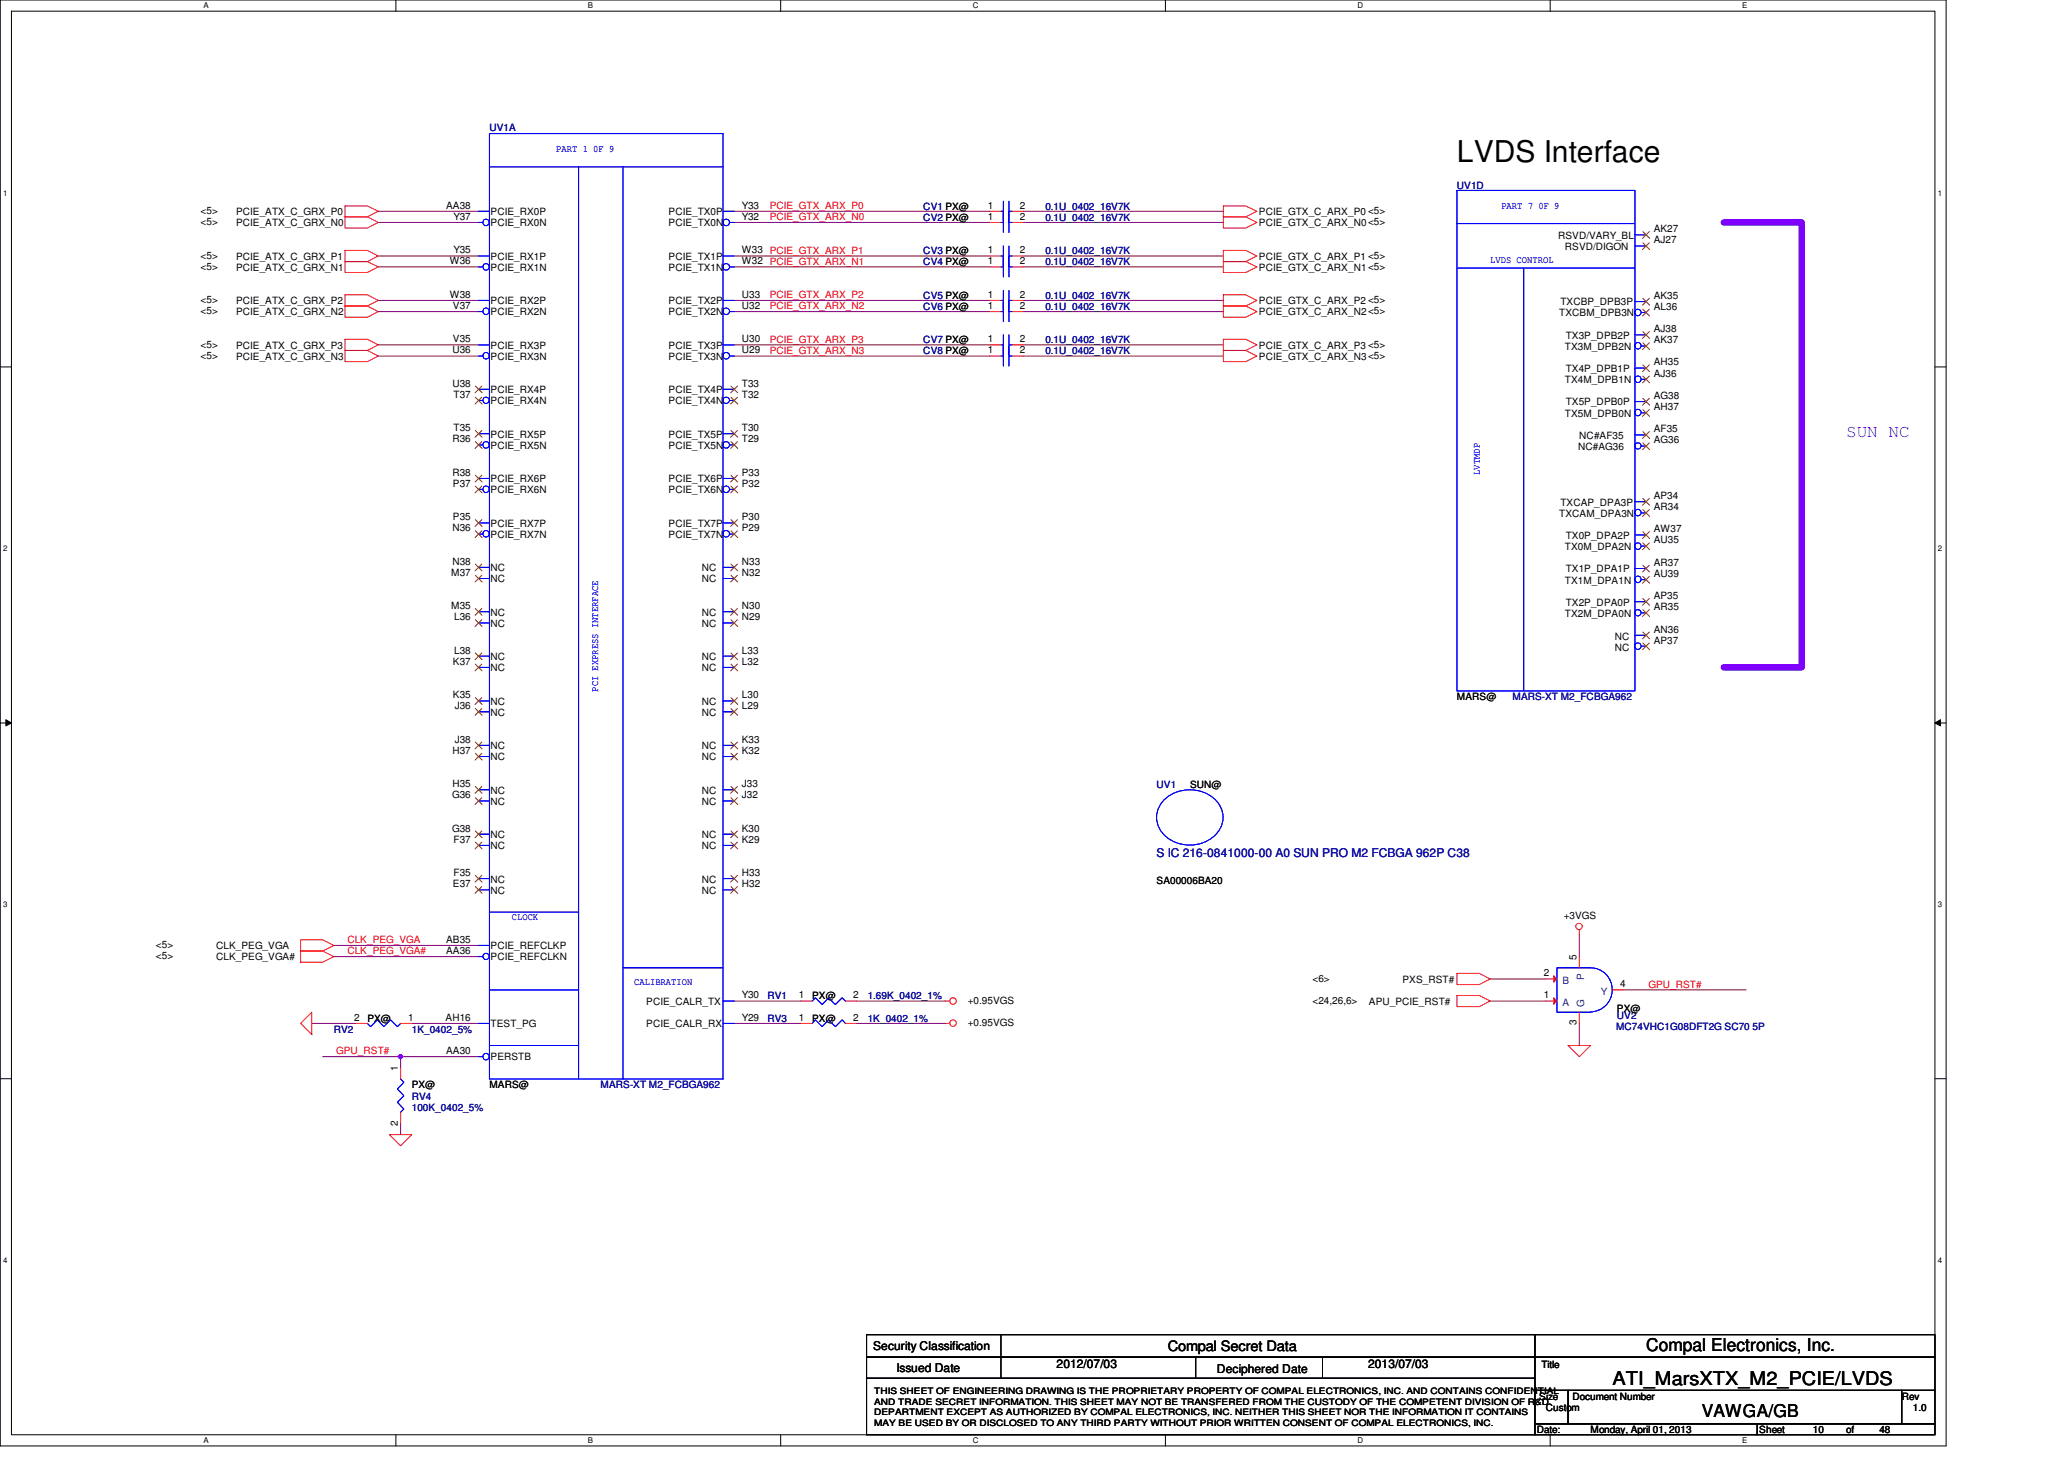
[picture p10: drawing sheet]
<svg xmlns="http://www.w3.org/2000/svg" width="297mm" height="210mm" viewBox="0 0 297 210" stroke-linecap="round" stroke-linejoin="round" font-family="sans-serif">
<path d="M0 0h280.1v208h-280.1zM1.6 1.6h276.9v204.8h-276.9z" fill="none" stroke="#000" stroke-width=".14"/>
<g fill="#fff">
<path d="M29.3 .2h.7v1.2h-.7z"/>
<path d="M29.3 206.6h.7v1.2h-.7z"/>
</g>
<path d="M57 0v1.6M57 206.4v1.6" fill="none" stroke="#000" stroke-width=".14"/>
<g fill="#fff">
<path d="M84.6 .2h.7v1.2h-.7z"/>
<path d="M84.6 206.6h.7v1.2h-.7z"/>
</g>
<path d="M112.3 0v1.6M112.3 206.4v1.6" fill="none" stroke="#000" stroke-width=".14"/>
<g fill="#fff">
<path d="M140 .2h.8v1.2h-.8z"/>
<path d="M140 206.6h.8v1.2h-.8z"/>
</g>
<path d="M167.7 0v1.6M167.7 206.4v1.6" fill="none" stroke="#000" stroke-width=".14"/>
<g fill="#fff">
<path d="M195.4 .2h.7v1.2h-.7z"/>
<path d="M195.4 206.6h.7v1.2h-.7z"/>
</g>
<path d="M223.1 0v1.6M223.1 206.4v1.6" fill="none" stroke="#000" stroke-width=".14"/>
<g fill="#fff">
<path d="M250.7 .2h.8v1.2h-.8z"/>
<path d="M250.7 206.6h.8v1.2h-.8z"/>
<path d="M.5 27.2h.6v1.2h-.6z"/>
<path d="M278.9 27.2h.6v1.2h-.6z"/>
<path d="M.5 78.4h.6v1.1h-.6z"/>
<path d="M278.9 78.4h.6v1.1h-.6z"/>
</g>
<path d="M0 52.8h1.6M278.5 52.8h1.6" fill="none" stroke="#000" stroke-width=".14"/>
<g fill="#fff">
<path d="M.5 129.6h.6v1.2h-.6z"/>
<path d="M278.9 129.6h.6v1.2h-.6z"/>
</g>
<path d="M0 104h1.6M.8 103.5l.8 .5-.8 .4zM278.5 104h1.6M278.5 104l.8-.5v.9z" fill="none" stroke="#000" stroke-width=".14"/>
<path d="M.8 103.5l.8 .5-.8 .4zM278.5 104l.8-.5v.9z" fill="#000"/>
<g fill="#fff">
<path d="M.5 180.8h.6v1.1h-.6z"/>
<path d="M278.9 180.8h.6v1.1h-.6z"/>
</g>
<path d="M0 155.2h1.6M278.5 155.2h1.6" fill="none" stroke="#000" stroke-width=".14"/>
<path d="M248.1 32h11.2v64h-11.2" fill="none" stroke="#8000ff" stroke-width=".93"/>
<path d="M105.7 36.8h36.7M105.7 38.4h36.7M105.7 30.4h36.7M105.7 32h36.7M105.7 49.6h36.7M105.7 51.2h36.7M105.7 43.2h36.7M105.7 44.8h36.7M48 136h20.9M48 137.6h20.9M57.7 152h11.2" fill="none" stroke="#800040" stroke-width=".14"/>
<circle cx="57.6" cy="152" r=".31" fill="#f0f"/>
<circle cx="57.6" cy="152" r=".31" fill="none" stroke="#f0f" stroke-width=".14"/>
<g fill="none" stroke="#800040" stroke-width=".14">
<path d="M54.4 36.8h14.5M54.4 38.4h14.5M54.4 32h14.5M54.4 30.4h14.5M147.3 38.4h28.8M147.3 36.8h28.8M147.3 32h28.8M147.3 30.4h28.8M54.4 51.2h14.5M54.4 49.6h14.5M54.4 44.8h14.5M54.4 43.2h14.5"/>
<path d="M147.3 51.2h28.8M147.3 49.6h28.8M147.3 44.8h28.8M147.3 43.2h28.8M227.3 134.4v3.2M44.9 147.2h6.4M46.4 152h11.3v1.6M59.3 147.2h9.6M105.7 144h9.6M105.7 147.2h9.6M123.3 144h12.8M123.3 147.2h12.8"/>
<path d="M214.5 144h8M214.5 140.8h8M227.3 147.2v3.2M233.7 142.4h17.6M57.7 161.6v1.6"/>
</g>
<g fill="none" stroke="#f00" stroke-width=".14">
<path d="M49.7 29.6h3.2l1.5 .8-1.5 .8h-3.2zM49.7 31.2h3.2l1.5 .8-1.5 .8h-3.2zM49.7 37.6h3.2l1.5 .8-1.5 .8h-3.2zM49.7 36h3.2l1.5 .8-1.5 .8h-3.2zM68.9 38.4h.1M68.9 36.8h.1M68.9 32h.1M68.9 30.4h.1M105.7 38.4h.1M105.7 36.8h.1M105.7 32h.1M105.7 30.4h.1"/>
<path d="M142.4 38.4h1.7M142.4 36.8h1.7M142.4 30.4h1.7M145.7 38.4h1.6M145.7 36.8h1.6M145.7 30.4h1.6M176.1 31.2h3.2l1.6 .8-1.6 .8h-3.2zM176.1 29.6h3.2l1.6 .8-1.6 .8h-3.2zM176.1 36h3.2l1.6 .8-1.6 .8h-3.2zM176.1 37.6h3.2l1.6 .8-1.6 .8h-3.2zM236.9 35.4h.1M236.9 33.8h.1"/>
<path d="M49.7 42.4h3.2l1.5 .8-1.5 .8h-3.2zM49.7 44h3.2l1.5 .8-1.5 .8h-3.2zM49.7 50.4h3.2l1.5 .8-1.5 .8h-3.2zM49.7 48.8h3.2l1.5 .8-1.5 .8h-3.2zM68.9 57.6h.1M68.9 56h.1M68.9 51.2h.1M68.9 49.6h.1M68.9 44.8h.1M68.9 43.2h.1M105.7 57.6h.1M105.7 56h.1"/>
<path d="M105.7 51.2h.1M105.7 49.6h.1M105.7 44.8h.1M105.7 43.2h.1M142.4 44.8h1.7M142.4 43.2h1.7M142.4 51.2h1.7M142.4 49.6h1.7M145.7 44.8h1.6M145.7 43.2h1.6M145.7 51.2h1.6M145.7 49.6h1.6"/>
<path d="M176.1 44h3.2l1.6 .8-1.6 .8h-3.2zM176.1 42.4h3.2l1.6 .8-1.6 .8h-3.2zM176.1 48.8h3.2l1.6 .8-1.6 .8h-3.2zM176.1 50.4h3.2l1.6 .8-1.6 .8h-3.2zM236.9 59.4h.1M236.9 57.8h.1M236.9 54.6h.1M236.9 53h.1M236.9 49.8h.1M236.9 48.2h.1M236.9 45h.1M236.9 43.4h.1"/>
<path d="M68.9 76.8h.1M68.9 75.2h.1M68.9 70.4h.1M68.9 68.8h.1M68.9 64h.1M68.9 62.4h.1M105.7 76.8h.1M105.7 75.2h.1M105.7 70.4h.1M105.7 68.8h.1M105.7 64h.1M105.7 62.4h.1"/>
<path d="M236.9 78.6h.1M236.9 77h.1M236.9 73.8h.1M236.9 72.2h.1M236.9 64.2h.1M236.9 62.6h.1M68.9 96h.1M68.9 94.4h.1M68.9 89.6h.1M68.9 88h.1M68.9 83.2h.1M68.9 81.6h.1"/>
<path d="M105.7 96h.1M105.7 94.4h.1M105.7 89.6h.1M105.7 88h.1M105.7 83.2h.1M105.7 81.6h.1M236.9 93h.1M236.9 91.4h.1M236.9 88.2h.1M236.9 86.6h.1M236.9 83.4h.1M236.9 81.8h.1"/>
<path d="M68.9 115.2h.1M68.9 113.6h.1M68.9 108.8h.1M68.9 107.2h.1M68.9 102.4h.1M68.9 100.8h.1M105.7 115.2h.1M105.7 113.6h.1M105.7 108.8h.1M105.7 107.2h.1M105.7 102.4h.1M105.7 100.8h.1"/>
<path d="M43.3 135.2h3.1l1.6 .8-1.6 .8h-3.1zM43.3 136.8h3.1l1.6 .8-1.6 .8h-3.1zM68.9 137.6h.1M68.9 136h.1M68.9 128h.1M68.9 126.4h.1M68.9 121.6h.1M68.9 120h.1M105.7 128h.1M105.7 126.4h.1M105.7 121.6h.1M105.7 120h.1"/>
<path d="M227.3 133.8v.6M43.3 147.2l1.6-1.6v3.2zM51.3 147.2h1.6M57.7 153.6v1.6M57.7 147.2h1.6M68.9 152h.1M68.9 147.2h.1M105.7 147.2h.1M105.7 144h.1M115.3 147.2h1.6M121.7 147.2h1.6M136.1 147.2h.6"/>
<path d="M136.1 144h.6M209.7 143.2h3.2l1.6 .8-1.6 .8h-3.2zM209.7 140h3.2l1.6 .8-1.6 .8h-3.2zM225.7 150.4h3.2l-1.6 1.6zM56 163.2h3.3l-1.6 1.6zM57.7 160v1.6"/>
<circle cx="227.2" cy="133.3" r=".46"/>
<circle cx="137.1" cy="147.2" r=".47"/>
<circle cx="137.1" cy="144" r=".47"/>
</g>
<g fill="none" stroke="#000" stroke-width=".14">
<path d="M124.7 192h96.2v3.2h-96.2zM124.7 195.2h96.2v3.1h-96.2zM124.7 198.3h96.2v8.1h-96.2zM144.1 192v6.3M172.1 195.2v3.1M190.3 195.2v3.1M220.9 192h57.6v3.2h-57.6zM220.9 195.2h57.6v4.8h-57.6zM220.9 200h4.8v4.9h-4.8zM220.9 204.9h32v1.5h-32zM225.7 200h48v4.9h-48zM252.9 204.9h25.6v1.5h-25.6z"/>
<path d="M273.7 200h4.8v4.9h-4.8z"/>
</g>
<g fill="none" stroke="#00f" stroke-width=".14">
<path d="M70.4 19.2h33.7v136h-33.7zM68.9 36.8h1.5M68.9 38.4h.6M68.9 30.4h1.5M68.9 32h.6M70.4 24h33.7M83.3 24v131.2M89.7 24v131.2M104.1 36.8h1.6M104.1 30.4h1.6M105 38.4h.7M105 32h.7"/>
<path d="M144.1 38.4h.3M144.1 36.8h.3M144.1 30.4h.3M144.4 37v2.8M144.4 35.4v2.9M144.4 29v2.8M145.2 37v2.8M145.2 35.4v2.9M145.2 29v2.8M145.2 38.4h.5M145.2 36.8h.5M145.2 30.4h.5"/>
<path d="M209.7 38.6h25.6M209.7 27.4h25.6v72h-25.6zM209.7 32.2h25.6M219.3 38.6v60.8M235.3 33.8h1.6M235.3 35.4h1.6M68.9 56h1.5M68.9 57.6h.6M68.9 49.6h1.5M68.9 51.2h.6M68.9 43.2h1.5M68.9 44.8h.6"/>
<path d="M104.1 56h1.6M104.1 49.6h1.6M104.1 43.2h1.6M105 57.6h.7M105 51.2h.7M105 44.8h.7M144.1 44.8h.3M144.1 43.2h.3M144.1 51.2h.3M144.1 49.6h.3M144.4 43.4v2.9M144.4 41.8v2.9"/>
<path d="M144.4 49.8v2.9M144.4 48.2v2.9M145.2 43.4v2.9M145.2 41.8v2.9M145.2 49.8v2.9M145.2 48.2v2.9M145.2 44.8h.5M145.2 43.2h.5M145.2 51.2h.5M145.2 49.6h.5M235.3 57.8h1.6M235.3 53h1.6"/>
<path d="M235.3 48.2h1.6M235.3 43.4h1.6M236.2 59.4h.7M236.2 54.6h.7M236.2 49.8h.7M236.2 45h.7M68.9 75.2h1.5M68.9 76.8h.6M68.9 68.8h1.5M68.9 70.4h.6M68.9 62.4h1.5M68.9 64h.6"/>
<path d="M104.1 75.2h1.6M104.1 68.8h1.6M104.1 62.4h1.6M105 76.8h.7M105 70.4h.7M105 64h.7M235.3 62.6h1.6M235.3 77h1.6M235.3 72.2h1.6M236.2 64.2h.7M236.2 78.6h.7M236.2 73.8h.7"/>
<path d="M68.9 88h1.5M68.9 89.6h1.5M68.9 81.6h1.5M68.9 83.2h1.5M68.9 94.4h1.5M68.9 96h1.5M104.1 88h1.6M104.1 89.6h1.6M104.1 81.6h1.6M104.1 83.2h1.6M104.1 94.4h1.6M104.1 96h1.6"/>
<path d="M235.3 91.4h1.6M235.3 86.6h1.6M235.3 81.8h1.6M236.2 93h.7M236.2 88.2h.7M236.2 83.4h.7M68.9 113.6h1.5M68.9 115.2h1.5M68.9 107.2h1.5M68.9 108.8h1.5M68.9 100.8h1.5M68.9 102.4h1.5"/>
<path d="M104.1 113.6h1.6M104.1 115.2h1.6M104.1 107.2h1.6M104.1 108.8h1.6M104.1 100.8h1.6M104.1 102.4h1.6M167.6 115a5.4 5.4 0 0 1 7.8 .6 3.5 3.5 0 0 1-1.1 5 5.2 5.2 0 0 1-7.6-1.6 3.5 3.5 0 0 1 .9-4zM68.9 126.4h1.5M68.9 128h1.5M68.9 120h1.5M68.9 121.6h1.5M68.9 136h1.5"/>
<path d="M68.9 137.6h.6M70.4 131.2h12.9M89.7 139.2h14.4M104.1 126.4h1.6M104.1 128h1.6M104.1 120h1.6M104.1 121.6h1.6M52.9 147.2l.4 .5 1-1 .9 1 1-1 1 1 .5-.5M57.7 155.2l.4 .5-.9 1 .9 .9-.9 1 .9 1-.4 .4M68.9 152h.6M68.9 147.2h1.5M70.4 150.4h12.9"/>
<path d="M70.4 142.4h12.9M104.1 144h1.6M104.1 147.2h1.6M116.9 147.2l.4-.5 1 1 .9-1 1 1 1-1 .5 .5M228.9 145.6a3.2 3.2 0 0 0 3.1-3.2 3.2 3.2 0 0 0-3.1-3.2h-4.8v6.4h4.8"/>
<circle cx="69.9" cy="38.4" r=".46"/>
<circle cx="69.9" cy="32" r=".46"/>
<circle cx="104.5" cy="38.4" r=".47"/>
<circle cx="104.5" cy="32" r=".47"/>
<circle cx="69.9" cy="51.2" r=".46"/>
<circle cx="69.9" cy="44.8" r=".46"/>
<circle cx="69.9" cy="57.6" r=".45"/>
<circle cx="104.5" cy="51.2" r=".47"/>
<circle cx="104.5" cy="44.8" r=".47"/>
<circle cx="104.5" cy="57.6" r=".46"/>
<circle cx="235.7" cy="59.3" r=".46"/>
<circle cx="235.7" cy="45" r=".46"/>
<circle cx="235.7" cy="49.7" r=".46"/>
<circle cx="235.7" cy="54.6" r=".46"/>
<circle cx="69.9" cy="64" r=".46"/>
<circle cx="69.9" cy="76.8" r=".46"/>
<circle cx="69.9" cy="70.4" r=".46"/>
<circle cx="104.5" cy="76.8" r=".47"/>
<circle cx="104.5" cy="64" r=".47"/>
<circle cx="104.5" cy="70.4" r=".47"/>
<circle cx="235.7" cy="78.6" r=".46"/>
<circle cx="235.7" cy="73.7" r=".46"/>
<circle cx="235.7" cy="64.2" r=".45"/>
<circle cx="235.7" cy="83.3" r=".46"/>
<circle cx="235.7" cy="93" r=".46"/>
<circle cx="235.7" cy="88.2" r=".45"/>
<circle cx="69.9" cy="137.6" r=".45"/>
<circle cx="69.9" cy="152" r=".46"/>
</g>
<g fill="none" stroke="#804000" stroke-width=".14">
<path d="M236.4 34.9l1 1M236.4 33.3l1 1M237.4 34.9l-1 1M237.4 33.3l-1 1M68.4 57.1l1 1M68.4 55.5l1 1M69.3 57.1l-.9 1M69.3 55.5l-.9 1M105.2 57.1l1 1M105.2 55.5l1 1M106.1 57.1l-.9 1M106.1 55.5l-.9 1"/>
<path d="M236.4 58.9l1 1M236.4 57.3l1 1M236.4 54.1l1 1M236.4 52.5l1 1M236.4 49.3l1 1M236.4 47.7l1 1M236.4 44.5l1 1M236.4 42.9l1 1M237.4 58.9l-1 1M237.4 57.3l-1 1M237.4 54.1l-1 1M237.4 52.5l-1 1"/>
<path d="M237.4 49.3l-1 1M237.4 47.7l-1 1M237.4 44.5l-1 1M237.4 42.9l-1 1M68.4 76.4l1 .9M68.4 74.8l1 .9M68.4 69.9l1 1M68.4 68.4l1 .9M68.4 63.5l1 1M68.4 61.9l1 1M69.3 76.4l-.9 .9M69.3 74.8l-.9 .9"/>
<path d="M69.3 69.9l-.9 1M69.3 68.4l-.9 .9M69.3 63.5l-.9 1M69.3 61.9l-.9 1M105.2 76.4l1 .9M105.2 74.8l1 .9M105.2 69.9l1 1M105.2 68.4l1 .9M105.2 63.5l1 1M105.2 61.9l1 1M106.1 76.4l-.9 .9M106.1 74.8l-.9 .9"/>
<path d="M106.1 69.9l-.9 1M106.1 68.4l-.9 .9M106.1 63.5l-.9 1M106.1 61.9l-.9 1M236.4 78.1l1 1M236.4 76.5l1 1M236.4 73.3l1 1M236.4 71.7l1 1M236.4 63.7l1 1M236.4 62.1l1 1M237.4 78.1l-1 1M237.4 76.5l-1 1"/>
<path d="M237.4 73.3l-1 1M237.4 71.7l-1 1M237.4 63.7l-1 1M237.4 62.1l-1 1M68.4 95.5l1 1M68.4 93.9l1 1M68.4 89.2l1 .9M68.4 87.5l1 1M68.4 82.8l1 .9M68.4 81.2l1 .9M69.3 95.5l-.9 1M69.3 93.9l-.9 1"/>
<path d="M69.3 89.2l-.9 .9M69.3 87.5l-.9 1M69.3 82.8l-.9 .9M69.3 81.2l-.9 .9M105.2 95.5l1 1M105.2 93.9l1 1M105.2 89.2l1 .9M105.2 87.5l1 1M105.2 82.8l1 .9M105.2 81.2l1 .9M106.1 95.5l-.9 1M106.1 93.9l-.9 1"/>
<path d="M106.1 89.2l-.9 .9M106.1 87.5l-.9 1M106.1 82.8l-.9 .9M106.1 81.2l-.9 .9M236.4 92.5l1 1M236.4 90.9l1 1M236.4 87.7l1 1M236.4 86.1l1 1M236.4 82.9l1 1M236.4 81.3l1 1M237.4 92.5l-1 1M237.4 90.9l-1 1"/>
<path d="M237.4 87.7l-1 1M237.4 86.1l-1 1M237.4 82.9l-1 1M237.4 81.3l-1 1M68.4 119.5l1 1M68.4 114.8l1 .9M68.4 113.2l1 .9M68.4 108.4l1 .9M68.4 106.8l1 .9M68.4 101.9l1 1M68.4 100.4l1 .9M69.3 119.5l-.9 1"/>
<path d="M69.3 114.8l-.9 .9M69.3 113.2l-.9 .9M69.3 108.4l-.9 .9M69.3 106.8l-.9 .9M69.3 101.9l-.9 1M69.3 100.4l-.9 .9M105.2 119.5l1 1M105.2 114.8l1 .9M105.2 113.2l1 .9M105.2 108.4l1 .9M105.2 106.8l1 .9M105.2 101.9l1 1"/>
<path d="M105.2 100.4l1 .9M106.1 119.5l-.9 1M106.1 114.8l-.9 .9M106.1 113.2l-.9 .9M106.1 108.4l-.9 .9M106.1 106.8l-.9 .9M106.1 101.9l-.9 1M106.1 100.4l-.9 .9M68.4 127.6l1 .9M68.4 125.9l1 1M68.4 121.2l1 .9M69.3 127.6l-.9 .9"/>
<path d="M69.3 125.9l-.9 1M69.3 121.2l-.9 .9M105.2 127.6l1 .9M105.2 125.9l1 1M105.2 121.2l1 .9M106.1 127.6l-.9 .9M106.1 125.9l-.9 1M106.1 121.2l-.9 .9"/>
</g>
<path d="M223.6 140.4l.5 .4-.5 .5z" fill="#f00"/>
<path d="M222.5 140.8h1.6M223.6 140.4l.5 .4-.5 .5z" fill="none" stroke="#f00" stroke-width=".14"/>
<path d="M223.6 143.6l.5 .4-.5 .5z" fill="#f00"/>
<path d="M142.4 32h1.7M145.7 32h1.6M227.3 137.6v1.6M115.3 144h1.6M121.7 144h1.6M222.5 144h1.6M223.6 143.6l.5 .4-.5 .5zM227.3 145.6v1.6M232.1 142.4h1.6" fill="none" stroke="#f00" stroke-width=".14"/>
<path d="M144.1 32h.3M144.4 30.6v2.8M145.2 30.6v2.8M145.2 32h.5M116.9 144l.4-.4 1 .9 .9-.9 1 .9 1-.9 .5 .4" fill="none" stroke="#00f" stroke-width=".14"/>
<circle cx="57.6" cy="152" r=".31" fill="#f0f"/>
<circle cx="57.6" cy="152" r=".31" fill="none" stroke="#f0f" stroke-width=".14"/>
<text font-size="4.3" x="209.7" y="23.3">LVDS Interface</text>
<text font-size="2.7" x="232.1" y="199.3">ATI_MarsXTX_M2_PCIE/LVDS</text>
<text font-size="2.5" fill="#8000ff" x="265.7" y="62.9">SUN NC</text>
<g font-size="2.5">
<text x="236.9" y="194.3">Compal Electronics, Inc.</text>
<text x="244.9" y="203.9">VAWGA/GB</text>
</g>
<text font-size="2.1" x="168.1" y="194.4">Compal Secret Data</text>
<text font-size="1.7" fill="#000080" x="166.5" y="123.2">S IC 216-0841000-00 A0 SUN PRO M2 FCBGA 962P C38</text>
<g font-size="1.7">
<text x="125.7" y="194.3">Security Classification</text>
<text x="129" y="197.3">Issued Date</text>
<text x="152.1" y="196.8">2012/07/03</text>
<text x="175.1" y="197.5">Deciphered Date</text>
<text x="196.9" y="196.8">2013/07/03</text>
</g>
<g font-size="1.4" fill="#000080">
<text x="70.4" y="18.8">UV1A</text>
<text x="209.7" y="27.1">UV1D</text>
<text x="132.9" y="30.2">CV1 PX@</text>
<text x="132.9" y="31.7">CV2 PX@</text>
<text x="150.4" y="30.2">0.1U_0402_16V7K</text>
<text x="150.4" y="31.7">0.1U_0402_16V7K</text>
<text x="132.9" y="38.2">CV4 PX@</text>
<text x="132.9" y="36.6">CV3 PX@</text>
<text x="150.4" y="38.2">0.1U_0402_16V7K</text>
<text x="150.4" y="36.6">0.1U_0402_16V7K</text>
<text x="132.9" y="44.6">CV6 PX@</text>
<text x="132.9" y="43">CV5 PX@</text>
<text x="150.4" y="44.6">0.1U_0402_16V7K</text>
<text x="150.4" y="43">0.1U_0402_16V7K</text>
<text x="132.9" y="51">CV8 PX@</text>
<text x="132.9" y="49.4">CV7 PX@</text>
<text x="150.4" y="51">0.1U_0402_16V7K</text>
<text x="150.4" y="49.4">0.1U_0402_16V7K</text>
<text x="217.7" y="100.8">MARS-XT M2_FCBGA962</text>
<text x="166.5" y="113.4">UV1</text>
<text x="110.4" y="143.8">RV1</text>
<text x="124.9" y="143.8">1.69K_0402_1%</text>
<text x="48" y="148.6">RV2</text>
<text x="59.3" y="148.6">1K_0402_5%</text>
<text x="110.4" y="147">RV3</text>
<text x="124.9" y="147">1K_0402_1%</text>
<text x="232.6" y="148.3">MC74VHC1G08DFT2G SC70 5P</text>
<text x="232.7" y="146.6">UV2</text>
<text x="59.3" y="158.2">RV4</text>
<text x="59.3" y="159.8">100K_0402_5%</text>
<text x="86.4" y="156.6">MARS-XT M2_FCBGA962</text>
</g>
<g font-size="1.4" fill="#00f">
<text x="80" y="21.8">PART 1 0F 9</text>
<text x="216.1" y="30">PART 7 0F 9</text>
<text x="214.5" y="37.8">LVDS CONTROL</text>
<text x="213" y="68.3" transform="rotate(-90 213 68.3)">LVTMDP</text>
<text x="86.1" y="99.5" transform="rotate(-90 86.1 99.5)">PCI EXPRESS INTERFACE</text>
<text x="73.7" y="132.4">CLOCK</text>
<text x="91.3" y="141.7">CALIBRATION</text>
</g>
<g font-size="1.4">
<text x="28.9" y="30.8">&lt;5&gt;</text>
<text x="28.9" y="32.4">&lt;5&gt;</text>
<text x="34" y="31">PCIE_ATX_C_GRX_P0</text>
<text x="34" y="32.6">PCIE_ATX_C_GRX_N0</text>
<text x="64.2" y="30">AA38</text>
<text x="65.3" y="31.6">Y37</text>
<text x="70.6" y="32.6">PCIE_RX0N</text>
<text x="70.6" y="31">PCIE_RX0P</text>
<text x="96.2" y="32.6">PCIE_TX0N</text>
<text x="96.2" y="31">PCIE_TX0P</text>
<text x="106.8" y="31.6">Y32</text>
<text x="106.8" y="30">Y33</text>
<text x="142.2" y="30">1</text>
<text x="142.2" y="31.6">1</text>
<text x="146.8" y="30">2</text>
<text x="146.8" y="31.6">2</text>
<text x="181.2" y="32.6">PCIE_GTX_C_ARX_N0&lt;5&gt;</text>
<text x="181.2" y="31">PCIE_GTX_C_ARX_P0 &lt;5&gt;</text>
<text x="224.2" y="34.3">RSVD/VARY_BL</text>
<text x="225.2" y="35.9">RSVD/DIGON</text>
<text x="238" y="35">AJ27</text>
<text x="238" y="33.4">AK27</text>
<text x="28.9" y="38.8">&lt;5&gt;</text>
<text x="28.9" y="37.2">&lt;5&gt;</text>
<text x="34" y="39">PCIE_ATX_C_GRX_N1</text>
<text x="34" y="37.4">PCIE_ATX_C_GRX_P1</text>
<text x="64.7" y="38">W36</text>
<text x="65.3" y="36.4">Y35</text>
<text x="70.6" y="37.4">PCIE_RX1P</text>
<text x="70.6" y="39">PCIE_RX1N</text>
<text x="96.2" y="39">PCIE_TX1N</text>
<text x="96.2" y="37.4">PCIE_TX1P</text>
<text x="106.8" y="38">W32 PCIE_GTX_ARX_N1</text>
<text x="106.8" y="36.4">W33 PCIE_GTX_ARX_P1</text>
<text x="142.2" y="38">1</text>
<text x="142.2" y="36.4">1</text>
<text x="146.8" y="38">2</text>
<text x="146.8" y="36.4">2</text>
<text x="181.2" y="37.4">PCIE_GTX_C_ARX_P1 &lt;5&gt;</text>
<text x="181.2" y="39">PCIE_GTX_C_ARX_N1&lt;5&gt;</text>
<text x="28.9" y="43.6">&lt;5&gt;</text>
<text x="28.9" y="45.2">&lt;5&gt;</text>
<text x="34" y="43.8">PCIE_ATX_C_GRX_P2</text>
<text x="34" y="45.4">PCIE_ATX_C_GRX_N2</text>
<text x="64.7" y="42.8">W38</text>
<text x="65.2" y="44.4">V37</text>
<text x="70.6" y="45.4">PCIE_RX2N</text>
<text x="70.6" y="43.8">PCIE_RX2P</text>
<text x="96.2" y="45.4">PCIE_TX2N</text>
<text x="96.2" y="43.8">PCIE_TX2P</text>
<text x="106.8" y="44.4">U32</text>
<text x="106.8" y="42.8">U33</text>
<text x="142.2" y="44.4">1</text>
<text x="142.2" y="42.8">1</text>
<text x="146.8" y="44.4">2</text>
<text x="146.8" y="42.8">2</text>
<text x="181.2" y="45.4">PCIE_GTX_C_ARX_N2&lt;5&gt;</text>
<text x="181.2" y="43.8">PCIE_GTX_C_ARX_P2 &lt;5&gt;</text>
<text x="224.4" y="45.5">TXCBM_DPB3N</text>
<text x="224.6" y="43.9">TXCBP_DPB3P</text>
<text x="238" y="47.8">AJ38</text>
<text x="238" y="44.6">AL36</text>
<text x="238" y="43">AK35</text>
<text x="28.9" y="51.6">&lt;5&gt;</text>
<text x="28.9" y="50">&lt;5&gt;</text>
<text x="34" y="51.8">PCIE_ATX_C_GRX_N3</text>
<text x="34" y="50.2">PCIE_ATX_C_GRX_P3</text>
<text x="65.1" y="50.8">U36</text>
<text x="65.2" y="49.2">V35</text>
<text x="70.6" y="51.8">PCIE_RX3N</text>
<text x="70.6" y="50.2">PCIE_RX3P</text>
<text x="96.2" y="51.8">PCIE_TX3N</text>
<text x="96.2" y="50.2">PCIE_TX3P</text>
<text x="106.8" y="50.8">U29</text>
<text x="106.8" y="49.2">U30</text>
<text x="142.2" y="50.8">1</text>
<text x="142.2" y="49.2">1</text>
<text x="146.8" y="50.8">2</text>
<text x="146.8" y="49.2">2</text>
<text x="181.2" y="50.2">PCIE_GTX_C_ARX_P3 &lt;5&gt;</text>
<text x="181.2" y="51.8">PCIE_GTX_C_ARX_N3&lt;5&gt;</text>
<text x="225.2" y="50.3">TX3M_DPB2N</text>
<text x="225.3" y="53.5">TX4P_DPB1P</text>
<text x="225.3" y="48.7">TX3P_DPB2P</text>
<text x="238" y="52.6">AH35</text>
<text x="238" y="49.4">AK37</text>
<text x="65.1" y="55.6">U38</text>
<text x="65.3" y="57.2">T37</text>
<text x="70.6" y="56.6">PCIE_RX4P</text>
<text x="70.6" y="58.2">PCIE_RX4N</text>
<text x="96.2" y="58.2">PCIE_TX4N</text>
<text x="96.2" y="56.6">PCIE_TX4P</text>
<text x="106.8" y="57.2">T32</text>
<text x="106.8" y="55.6">T33</text>
<text x="225.2" y="59.9">TX5M_DPB0N</text>
<text x="225.2" y="55.1">TX4M_DPB1N</text>
<text x="225.3" y="58.3">TX5P_DPB0P</text>
<text x="238" y="59">AH37</text>
<text x="238" y="57.4">AG38</text>
<text x="238" y="54.2">AJ36</text>
<text x="65.1" y="63.6">R36</text>
<text x="65.3" y="62">T35</text>
<text x="70.6" y="64.6">PCIE_RX5N</text>
<text x="70.6" y="63">PCIE_RX5P</text>
<text x="96.2" y="64.6">PCIE_TX5N</text>
<text x="96.2" y="63">PCIE_TX5P</text>
<text x="106.8" y="63.6">T29</text>
<text x="106.8" y="62">T30</text>
<text x="227.1" y="64.7">NC#AG36</text>
<text x="227.3" y="63.1">NC#AF35</text>
<text x="238" y="63.8">AG36</text>
<text x="238" y="62.2">AF35</text>
<text x="65.1" y="68.5">R38</text>
<text x="65.2" y="70">P37</text>
<text x="70.6" y="69.4">PCIE_RX6P</text>
<text x="70.6" y="71">PCIE_RX6N</text>
<text x="96.2" y="71">PCIE_TX6N</text>
<text x="96.2" y="69.4">PCIE_TX6P</text>
<text x="106.8" y="70">P32</text>
<text x="106.8" y="68.5">P33</text>
<text x="238" y="71.8">AP34</text>
<text x="65.1" y="76.5">N36</text>
<text x="65.2" y="74.8">P35</text>
<text x="70.6" y="77.4">PCIE_RX7N</text>
<text x="70.6" y="75.8">PCIE_RX7P</text>
<text x="96.2" y="77.4">PCIE_TX7N</text>
<text x="96.2" y="75.8">PCIE_TX7P</text>
<text x="106.8" y="76.5">P29</text>
<text x="106.8" y="74.8">P30</text>
<text x="224.4" y="74.3">TXCAM_DPA3N</text>
<text x="224.6" y="72.7">TXCAP_DPA3P</text>
<text x="225.3" y="77.5">TX0P_DPA2P</text>
<text x="238" y="76.6">AW37</text>
<text x="238" y="73.4">AR34</text>
<text x="64.9" y="82.8">M37</text>
<text x="65.1" y="81.2">N38</text>
<text x="70.6" y="83.8">NC</text>
<text x="70.6" y="82.2">NC</text>
<text x="101" y="83.8">NC</text>
<text x="101" y="82.2">NC</text>
<text x="106.8" y="82.8">N32</text>
<text x="106.8" y="81.2">N33</text>
<text x="225.2" y="83.9">TX1M_DPA1N</text>
<text x="225.2" y="79.1">TX0M_DPA2N</text>
<text x="225.3" y="82.3">TX1P_DPA1P</text>
<text x="238" y="83">AU39</text>
<text x="238" y="81.4">AR37</text>
<text x="238" y="78.2">AU35</text>
<text x="64.9" y="87.6">M35</text>
<text x="65.4" y="89.2">L36</text>
<text x="70.6" y="88.6">NC</text>
<text x="101" y="88.6">NC</text>
<text x="106.8" y="89.2">N29</text>
<text x="106.8" y="87.6">N30</text>
<text x="225.2" y="88.7">TX2M_DPA0N</text>
<text x="225.3" y="87.1">TX2P_DPA0P</text>
<text x="238" y="87.8">AR35</text>
<text x="238" y="86.2">AP35</text>
<text x="65.2" y="95.6">K37</text>
<text x="65.4" y="94">L38</text>
<text x="70.6" y="95">NC</text>
<text x="70.6" y="90.2">NC</text>
<text x="101" y="95">NC</text>
<text x="101" y="90.2">NC</text>
<text x="106.8" y="95.6">L32</text>
<text x="106.8" y="94">L33</text>
<text x="232.4" y="93.7">NC</text>
<text x="232.4" y="92.1">NC</text>
<text x="238" y="92.6">AP37</text>
<text x="238" y="91">AN36</text>
<text x="65.2" y="100.5">K35</text>
<text x="70.6" y="101.4">NC</text>
<text x="70.6" y="96.6">NC</text>
<text x="101" y="101.4">NC</text>
<text x="101" y="96.6">NC</text>
<text x="106.8" y="100.5">L30</text>
<text x="209.7" y="100.8">MARS@</text>
<text x="65.4" y="106.8">J38</text>
<text x="65.4" y="102">J36</text>
<text x="70.6" y="107.8">NC</text>
<text x="70.6" y="103">NC</text>
<text x="101" y="107.8">NC</text>
<text x="101" y="103">NC</text>
<text x="106.8" y="106.8">K33</text>
<text x="106.8" y="102">L29</text>
<text x="65.1" y="113.2">H35</text>
<text x="65.1" y="108.5">H37</text>
<text x="70.6" y="109.4">NC</text>
<text x="101" y="109.4">NC</text>
<text x="106.8" y="113.2">J33</text>
<text x="106.8" y="108.5">K32</text>
<text x="171.3" y="113.4">SUN@</text>
<text x="65.1" y="119.6">G38</text>
<text x="65.1" y="114.9">G36</text>
<text x="70.6" y="115.8">NC</text>
<text x="70.6" y="114.2">NC</text>
<text x="101" y="115.8">NC</text>
<text x="101" y="114.2">NC</text>
<text x="106.8" y="119.6">K30</text>
<text x="106.8" y="114.9">J32</text>
<text x="65.3" y="121.2">F37</text>
<text x="70.6" y="120.6">NC</text>
<text x="70.6" y="122.2">NC</text>
<text x="101" y="122.2">NC</text>
<text x="101" y="120.6">NC</text>
<text x="106.8" y="121.2">K29</text>
<text x="65.2" y="127.6">E37</text>
<text x="65.3" y="126">F35</text>
<text x="70.6" y="128.6">NC</text>
<text x="70.6" y="127">NC</text>
<text x="101" y="128.6">NC</text>
<text x="101" y="127">NC</text>
<text x="106.8" y="127.6">H32</text>
<text x="106.8" y="126">H33</text>
<text x="166.5" y="127.1">SA00006BA20</text>
<text x="22.4" y="136.4">&lt;5&gt;</text>
<text x="31.1" y="136.6">CLK_PEG_VGA</text>
<text x="64.2" y="137.2">AA36</text>
<text x="64.2" y="135.6">AB35</text>
<text x="70.6" y="136.6">PCIE_REFCLKP</text>
<text x="225" y="132.2">+3VGS</text>
<text x="22.4" y="138">&lt;5&gt;</text>
<text x="31.1" y="138.2">CLK_PEG_VGA#</text>
<text x="70.6" y="138.2">PCIE_REFCLKN</text>
<text x="106.8" y="143.6">Y30</text>
<text x="115" y="143.6">1</text>
<text x="116.9" y="143.8">PX@</text>
<text x="122.8" y="143.6">2</text>
<text x="188.9" y="141.2">&lt;6&gt;</text>
<text x="201.8" y="141.4">PXS_RST#</text>
<text x="222.2" y="140.5">2</text>
<text x="222.2" y="143.6">1</text>
<text x="226.9" y="138.1" transform="rotate(-90 226.9 138.1)">5</text>
<text x="233.2" y="142">4</text>
<text x="51" y="146.9">2</text>
<text x="52.9" y="147">PX@</text>
<text x="58.8" y="146.9">1</text>
<text x="64.1" y="146.9">AH16</text>
<text x="70.6" y="147.8">TEST_PG</text>
<text x="93" y="147.8">PCIE_CALR_RX</text>
<text x="93" y="144.6">PCIE_CALR_TX</text>
<text x="106.8" y="146.9">Y29</text>
<text x="115" y="146.9">1</text>
<text x="116.9" y="147">PX@</text>
<text x="122.8" y="146.9">2</text>
<text x="139.3" y="147.6">+0.95VGS</text>
<text x="139.3" y="144.4">+0.95VGS</text>
<text x="188.9" y="144.4">&lt;24,26,6&gt;</text>
<text x="197" y="144.6">APU_PCIE_RST#</text>
<text x="226.9" y="147.5" transform="rotate(-90 226.9 147.5)">3</text>
<text x="232.7" y="145.5">PX@</text>
<text x="57.3" y="154.1" transform="rotate(-90 57.3 154.1)">1</text>
<text x="64.2" y="151.6">AA30</text>
<text x="70.6" y="152.6">PERSTB</text>
<text x="57.3" y="161.9" transform="rotate(-90 57.3 161.9)">2</text>
<text x="59.3" y="156.6">PX@</text>
<text x="70.4" y="156.6">MARS@</text>
<text x="221.8" y="196.8">Title</text>
<text x="221.5" y="201.4">Size</text>
<text x="222.5" y="203">Custom</text>
<text x="226.3" y="201.4">Document Number</text>
<text x="273.7" y="201.4">Rev</text>
<text x="275.3" y="203">1.0</text>
<text x="221.2" y="206.2">Date:</text>
<text x="228.9" y="206.2">Monday, April 01, 2013</text>
<text x="253.2" y="206.2">Sheet</text>
<text x="260.9" y="206.2">10</text>
<text x="265.7" y="206.2">of</text>
<text x="270.5" y="206.2">48</text>
</g>
<g font-size="1.4" fill="#f00">
<text x="110.8" y="30.1">PCIE_GTX_ARX_P0</text>
<text x="110.8" y="31.7">PCIE_GTX_ARX_N0</text>
<text x="110.8" y="42.9">PCIE_GTX_ARX_P2</text>
<text x="110.8" y="44.5">PCIE_GTX_ARX_N2</text>
<text x="110.8" y="49.3">PCIE_GTX_ARX_P3</text>
<text x="110.8" y="50.9">PCIE_GTX_ARX_N3</text>
<text x="50" y="135.7">CLK_PEG_VGA</text>
<text x="50" y="137.3">CLK_PEG_VGA#</text>
<text x="237.2" y="142.1">GPU_RST#</text>
<text x="48.4" y="151.7">GPU_RST#</text>
</g>
<g font-size="1.4" fill="#004080">
<text x="224.9" y="141.5">B</text>
<text x="228" y="141" transform="rotate(-90 228 141)">P</text>
<text x="230.4" y="143.1">Y</text>
<text x="224.9" y="144.7">A</text>
<text x="228" y="144.8" transform="rotate(-90 228 144.8)">G</text>
</g>
<g font-size="1.3">
<text x="125.8" y="200.6">THIS SHEET OF ENGINEERING DRAWING IS THE PROPRIETARY PROPERTY OF COMPAL ELECTRONICS, INC. AND CONTAINS CONFIDENTIAL</text>
<text x="125.8" y="202.1">AND TRADE SECRET INFORMATION. THIS SHEET MAY NOT BE TRANSFERED FROM THE CUSTODY OF THE COMPETENT DIVISION OF R&amp;D</text>
<text x="125.8" y="203.6">DEPARTMENT EXCEPT AS AUTHORIZED BY COMPAL ELECTRONICS, INC. NEITHER THIS SHEET NOR THE INFORMATION IT CONTAINS</text>
<text x="125.8" y="205.1">MAY BE USED BY OR DISCLOSED TO ANY THIRD PARTY WITHOUT PRIOR WRITTEN CONSENT OF COMPAL ELECTRONICS, INC.</text>
</g>
<g font-size="1.1">
<text x="29.3" y="1.1">A</text>
<text x="84.6" y="1.1">B</text>
<text x="140" y="1.1">C</text>
<text x="195.4" y="1.1">D</text>
<text x="250.7" y="1.1">E</text>
<text x=".5" y="28.2">1</text>
<text x="278.9" y="28.2">1</text>
<text x=".5" y="79.3">2</text>
<text x="278.9" y="79.3">2</text>
<text x=".5" y="130.6">3</text>
<text x="278.9" y="130.6">3</text>
<text x=".5" y="181.7">4</text>
<text x="278.9" y="181.7">4</text>
<text x="29.3" y="207.6">A</text>
<text x="84.6" y="207.6">B</text>
<text x="140" y="207.6">C</text>
<text x="195.4" y="207.6">D</text>
<text x="250.7" y="207.6">E</text>
</g>
</svg>
